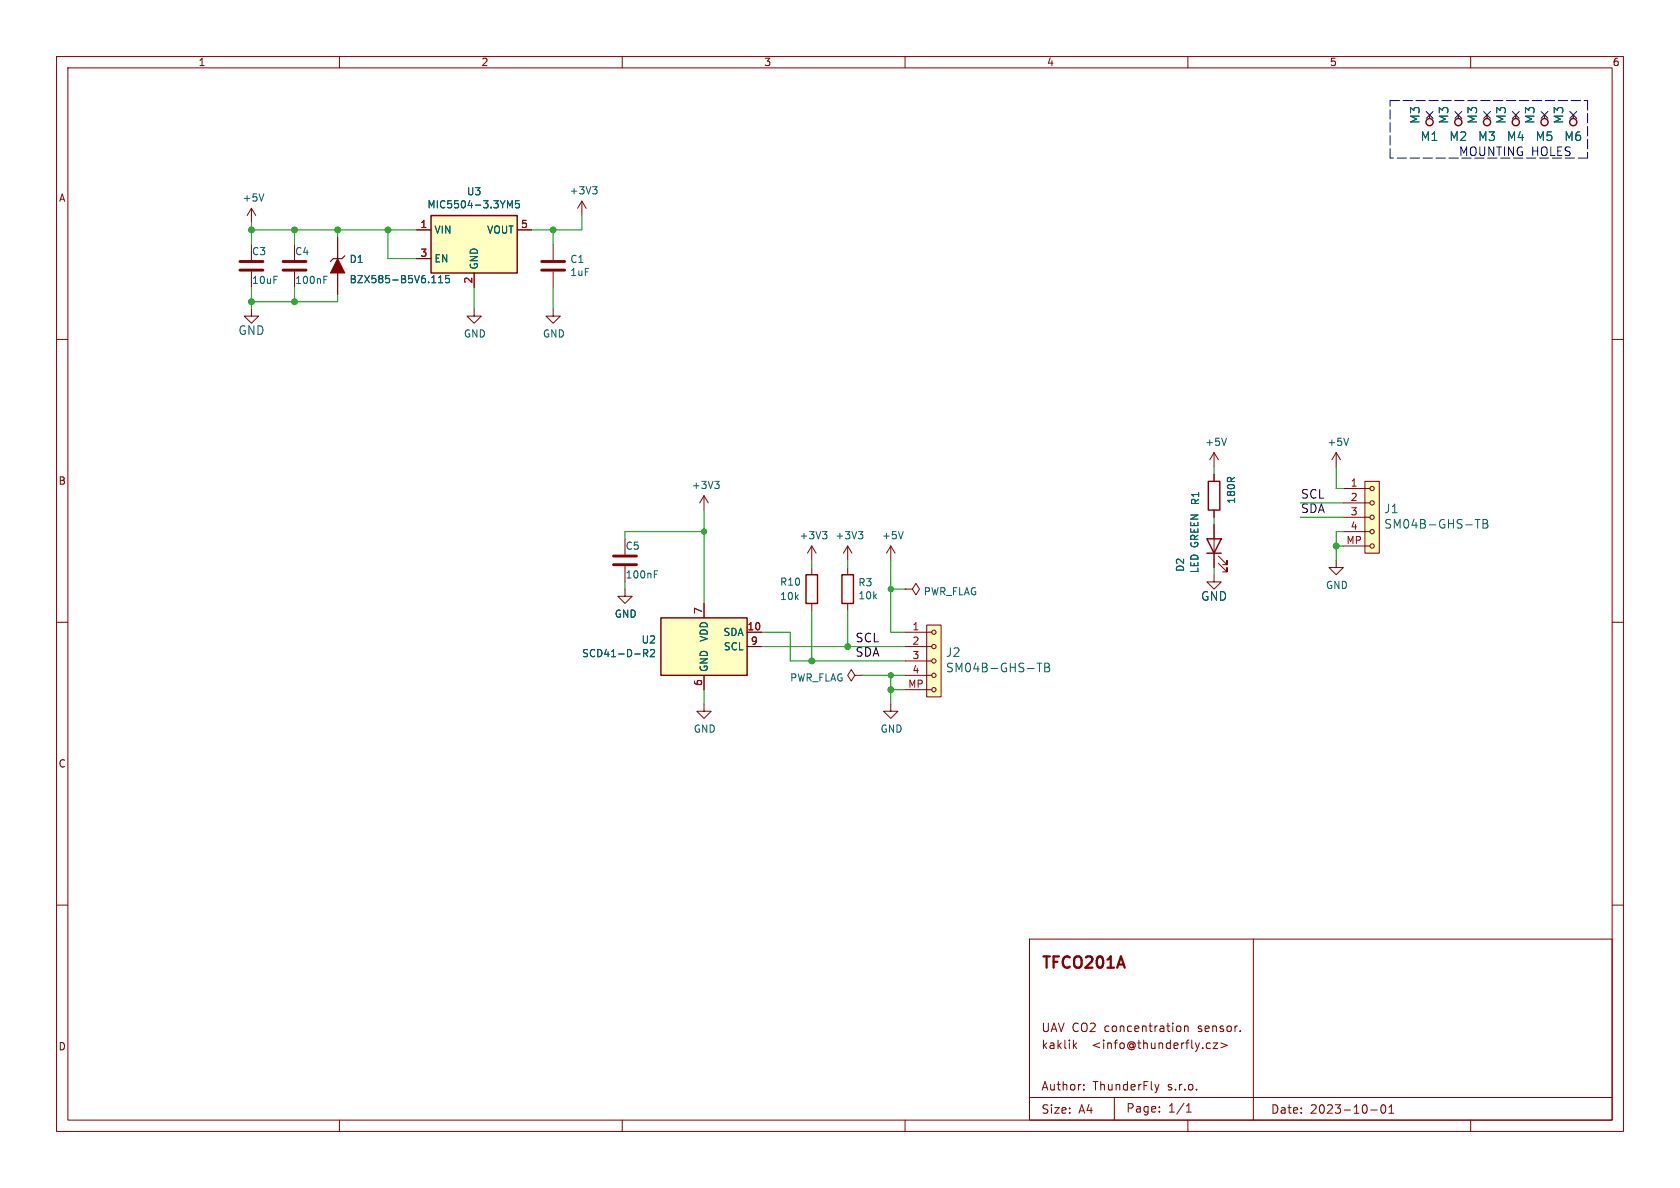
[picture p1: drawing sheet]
<svg xmlns="http://www.w3.org/2000/svg" width="297mm" height="210mm" viewBox="0 0 297 210" stroke-linecap="round" stroke-linejoin="round" font-family="sans-serif">
<g fill="none" stroke="#840000" stroke-width=".18">
<path d="M10 10h277v190h-277zM12 12h273v186h-273zM60 10v2M110 10v2M160 10v2M210 10v2M260 10v2M10 60h2M44.4 54.6v1.3h1.3l-1.3 1.3-1.2-1.3h1.2M285 60h2M10 110h2M149.9 100.3v1.3"/>
<path d="M149.9 106.7v1.3M285 110h2M10 160h2M285 160h2M182 166h103v32h-103zM221.6 166v32M60 198v2M110 198v2M160 198v2M182 194h103M189.9 184.8l.4 .6M190.3 184.4l-.5 .5"/>
<path d="M191.6 192.6v.1M191.6 191.8v.1M197 194v4M204.2 191.7l.3 1M204.5 192.7l-.1 .4M204.9 191.7l-.4 1M205 196.5v.1M205 195.7v.1M208.3 181.4h.3l.2 .2-.1 .6-.4 .2M209.4 181.5l.2-.1h.4v1M209.4 181.4v1M209.7 196.6h.9"/>
<path d="M209.7 195.5l.5-.4v1.5M210 198v2M213.4 185.3h.6M213.4 184.4h.6M214.5 184.4h.8l-.8 1h.8M215.8 184.4l1.2 .4-1.2 .4M219.3 182.2v.2M242.3 196.2h1.2M244.3 195.4l.2-.1a.81 .81 0 0 1 .6 .6 .81 .81 0 0 1-.3 .8l-.2 .1a.81 .81 0 0 1-.3-1.4zM245.5 196.8h.9M245.5 195.7l.5-.4v1.5M260 198v2"/>
</g>
<path d="M148.8 101.6h2.1v5.1h-2.1z" fill="none" stroke="#840000" stroke-width=".25"/>
<path d="M76.2 38.1h15.2v10.2h-15.2z" fill="#ffffc2"/>
<path d="M76.2 38.1h15.2v10.2h-15.2z" fill="none" stroke="#840000" stroke-width=".25"/>
<g fill="none" stroke="#840000" stroke-width=".18">
<path d="M44.4 36.8l-.7 1.3M44.4 36.8v2.6M44.4 36.8l.8 1.3M102.9 35.6l-.8 1.2M102.9 35.6v2.5M102.9 35.6l.7 1.2M52.1 43.2v2.8M52.1 48v2.8M59.7 41.9v3.8M59.7 48.3v3.8M73.7 40.6h2.5M73.7 45.7h2.5"/>
<path d="M83.8 54.6v1.3h1.3l-1.3 1.3-1.3-1.3h1.3M83.8 48.3v2.5M91.4 40.6h2.6M97.8 54.6v1.3h1.3l-1.3 1.3-1.3-1.3h1.3M110.5 104.1v1.3h1.3l-1.3 1.3-1.3-1.3h1.3M151.1 119.4l-.6-1-.6 1 .6 1 .6-1h1.3M152.4 119.4h.1M124.5 124.5v1.2h1.2l-1.2 1.3-1.3-1.3h1.3"/>
</g>
<path d="M46.6 34.3l-.4 1.3M89.7 35.5l.4 .9 .5-.9v1.2M91.8 35.5h-.6l-.1 .6 .2-.1h.4l.1 .2v.4l-.2 .1-.5-.1M104.8 33h.7l-.4 .5M105.3 33.5l.2 .2v.3l-.2 .3M57.3 49.4h.4M57.3 48.8h.6M76.3 50h.7M77.5 50h.8M77.5 49.1l.4-.4v1.3M79.4 48.7h-.6l-.1 .6 .2-.1 .4 .1 .2 .1-.1 .5-.2 .1-.5-.1" fill="none" stroke="#006464" stroke-width=".18"/>
<path d="M50 47.8h4.1M50 46.2h4.1" fill="none" stroke="#840000" stroke-width=".51"/>
<path d="M61 45.2l-.5 .5h-1.6l-.5 .5" fill="none" stroke="#840000" stroke-width=".2"/>
<path d="M59.7 45.7l1.3 2.6h-2.6z" fill="#840000" stroke="#840000" stroke-width=".18"/>
<path d="M116.8 109.2h15.3v10.2h-15.3z" fill="#ffffc2"/>
<path d="M116.8 109.2h15.3v10.2h-15.3zM142.5 101.6h2v5.1h-2z" fill="none" stroke="#840000" stroke-width=".25"/>
<g fill="none" stroke="#840000" stroke-width=".18">
<path d="M97.8 43.2v2.8M97.8 48v2.8M110.5 95.3v2.7M124.5 87.6v2.6M124.5 87.6l-.8 1.3M124.5 87.6l.7 1.3M143.5 96.5l-.8 1.3M143.5 96.5v2.6M143.5 96.5l.8 1.3M149.9 96.5l-.8 1.3M149.9 96.5v2.6M149.9 96.5l.7 1.3"/>
<path d="M157.5 96.5l-.8 1.3M157.5 96.5v2.6M157.5 96.5l.7 1.3M110.5 100.1v2.8M124.5 106.7v2.5M124.5 119.4v2.5M132.1 111.8h2.5M132.1 114.3h2.5M143.5 100.3v1.3M143.5 106.7v1.3M160 104.1h1.3l.6-1 .7 1-.7 1.1-.6-1.1M160 104.1h.1"/>
<path d="M157.5 124.5v1.2h1.2l-1.2 1.3-1.3-1.3h1.3"/>
</g>
<path d="M126.4 85.1h.7l-.4 .5M126.9 85.6l.2 .2v.3l-.2 .3M145.4 94h.8l-.4 .5M145.9 94.5l.3 .2v.3l-.3 .2M151.8 94h.7l-.4 .5M152.3 94.5l.2 .2v.3l-.2 .2M159.7 94l-.4 1.2M113.8 115.5l.6-.1 .1-.2v-.3l-.7-.1v1.3M114.1 115.5l.4 .6M115 114.9l.5-.1 .2 .4-.8 .9h.8M115.7 101.5h.4M115.7 100.9h.6" fill="none" stroke="#006464" stroke-width=".18"/>
<path d="M95.8 47.8h4M95.8 46.2h4M108.5 99.8h4M108.5 98.3h4" fill="none" stroke="#840000" stroke-width=".51"/>
<path d="M163.8 110.5h2.6v12.7h-2.6z" fill="#ffffc2"/>
<g fill="none" stroke="#840000" stroke-width=".18">
<path d="M252.7 20.3v.7M257.8 20.3v.7M262.9 20.3v.7M268 20.3v.7M273 20.3v.7M278.1 20.3v.7M44.4 43.2v2.8M44.4 48v2.8M214.6 80l-.7 1.3M214.6 80v2.6M214.6 83.8v1.3M214.6 90.2v1.2"/>
<path d="M214.6 92.7v7.6M214.6 80l.8 1.3M215.4 99.6l1.5 1.5v-.8v.8h-.7M215.4 98.3l1.5 1.5v-.7v.7h-.7M236.2 99.1v1.2h1.3l-1.3 1.3-1.3-1.3h1.3M236.2 80l-.7 1.3M236.2 80v2.6M236.2 80l.8 1.3M160 119.4h4.7M160 116.8h4.7M160 114.3h4.7M160 111.8h4.7"/>
<path d="M163.8 110.5h2.6v12.7h-2.6zM214.6 101.6v1.3h1.3l-1.3 1.2-1.2-1.2h1.2M160 121.9h4.7"/>
<circle cx="165.1" cy="119.4" r=".38"/>
<circle cx="165.1" cy="114.3" r=".38"/>
<circle cx="165.1" cy="111.8" r=".38"/>
<circle cx="165.1" cy="116.8" r=".38"/>
<circle cx="165.1" cy="121.9" r=".38"/>
</g>
<path d="M216.8 77.5l-.4 1.2M238.4 77.5l-.4 1.2M183.3 117.2h.9M183.8 117.2v1.6M184.7 117.2h.5l.2 .2 .1 .3-.3 .3a.41 .41 0 0 1 .4 .3 .41 .41 0 0 1-.3 .5h-.6zM184.7 118h.5" fill="none" stroke="#006464" stroke-width=".18"/>
<g fill="none" stroke="#840000" stroke-width=".25">
<path d="M213.4 95.3h2.5l-1.3 2.5zM213.4 97.8h2.5M213.6 85.1h2v5.1h-2z"/>
<circle cx="252.7" cy="21.6" r=".63"/>
<circle cx="257.8" cy="21.6" r=".63"/>
<circle cx="262.9" cy="21.6" r=".63"/>
<circle cx="268" cy="21.6" r=".63"/>
<circle cx="273" cy="21.6" r=".63"/>
<circle cx="278.1" cy="21.6" r=".63"/>
</g>
<path d="M42.4 47.8h4.1M42.4 46.2h4.1" fill="none" stroke="#840000" stroke-width=".51"/>
<path d="M241.3 85.1h2.5v12.7h-2.5z" fill="#ffffc2"/>
<g fill="none" stroke="#840000" stroke-width=".18">
<path d="M252.7 20.3v.7M257.8 20.3v.7M262.9 20.3v.7M268 20.3v.7M273 20.3v.7M278.1 20.3v.7M59.7 41.9v3.8M59.7 48.3v3.8M73.7 40.6h2.5M73.7 45.7h2.5M83.8 48.3v2.5M91.4 40.6h2.6"/>
<path d="M214.6 83.8v1.3M214.6 90.2v1.2M214.6 92.7v2.6M214.6 97.8v2.5M237.5 96.5h4.7M237.5 94h4.7M237.5 91.4h4.7M237.5 88.9h4.7M237.5 86.4h4.7M241.3 85.1h2.5v12.7h-2.5zM124.5 106.7v2.5M124.5 119.4v2.5"/>
<path d="M132.1 111.8h2.5M132.1 114.3h2.5"/>
<circle cx="242.6" cy="91.4" r=".38"/>
<circle cx="242.6" cy="88.9" r=".38"/>
<circle cx="242.6" cy="96.5" r=".38"/>
<circle cx="242.6" cy="94" r=".38"/>
<circle cx="242.6" cy="86.4" r=".38"/>
</g>
<g fill="none" stroke="#006464" stroke-width=".18">
<path d="M89.7 35.5l.4 .9 .5-.9v1.2M91.8 35.5h-.6l-.1 .6 .2-.1h.4l.1 .2v.4l-.2 .1-.5-.1M76.3 50h.7M77.5 50h.8M77.5 49.1l.4-.4v1.3M79.4 48.7h-.6l-.1 .6 .2-.1 .4 .1 .2 .1-.1 .5-.2 .1-.5-.1M260.8 91.8h.9M261.2 91.8v1.6M262.2 91.8h.5l.2 .2 .1 .3-.3 .3a.41 .41 0 0 1 .4 .3 .41 .41 0 0 1-.3 .5h-.6zM262.2 92.6h.5M113.8 115.5l.6-.1 .1-.2v-.3l-.7-.1v1.3M114.1 115.5l.4 .6"/>
<path d="M115 114.9l.5-.1 .2 .4-.8 .9h.8"/>
</g>
<path d="M245.7 17.8h35M280.7 17.8v10.1M245.7 27.9v-10.1M280.7 27.9h-35" fill="none" stroke="#0000c2" stroke-width=".18" stroke-dasharray="1.7 .6"/>
<g fill="none" stroke="#009600" stroke-width=".18">
<path d="M44.4 39.4v3.8M102.9 38.1v2.5h-8.9M44.4 50.8v3.8M44.4 40.6h29.3M52.1 40.6v2.6M52.1 50.8v2.5M59.7 52.1v1.2h-15.3M59.7 40.6v1.3M68.6 40.6v5.1h5.1M83.8 50.8v3.8M97.8 40.6v2.6M97.8 50.8v3.8"/>
<path d="M124.5 94h-14v1.3M124.5 90.2v16.5M143.5 99.1v1.2M149.9 99.1v1.2M157.5 99.1v12.7h2.5M214.6 82.6v1.2M214.6 91.4v1.3M229.9 91.4h7.6M229.9 88.9h7.6M236.2 82.6v3.8h1.3M236.2 96.5h1.3M237.5 94h-1.3v5.1"/>
<path d="M110.5 102.9v1.2M134.6 111.8h5.1v5h20.3M134.6 114.3h25.4M143.5 108v8.8M149.9 108v6.3M152.4 119.4h7.6M157.5 119.4v5.1M157.5 104.1h2.5M214.6 100.3v1.3M124.5 121.9v2.6M157.5 121.9h2.5"/>
</g>
<path d="M252.1 19.7l1.2 1.2M253.3 19.7l-1.2 1.2M257.2 19.7l1.2 1.2M258.4 19.7l-1.2 1.2M262.3 19.7l1.2 1.2M263.5 19.7l-1.2 1.2M267.4 19.7l1.2 1.2M268.6 19.7l-1.2 1.2M272.4 19.7l1.3 1.2M273.7 19.7l-1.3 1.2M277.5 19.7l1.2 1.2M278.7 19.7l-1.2 1.2" fill="none" stroke="#000084" stroke-width=".18"/>
<g fill="#009600" stroke="#009600" stroke-width=".18">
<circle cx="44.5" cy="53.3" r=".51"/>
<circle cx="52.1" cy="53.3" r=".51"/>
<circle cx="59.7" cy="40.6" r=".51"/>
<circle cx="68.6" cy="40.6" r=".51"/>
<circle cx="97.8" cy="40.6" r=".51"/>
<circle cx="44.5" cy="40.6" r=".51"/>
<circle cx="52.1" cy="40.6" r=".51"/>
<circle cx="157.5" cy="119.4" r=".46"/>
<circle cx="143.5" cy="116.8" r=".51"/>
<circle cx="124.5" cy="94" r=".46"/>
<circle cx="157.5" cy="121.9" r=".51"/>
<circle cx="157.5" cy="104.1" r=".46"/>
<circle cx="149.9" cy="114.3" r=".51"/>
<circle cx="236.2" cy="96.5" r=".51"/>
</g>
<text font-size="2.8" fill="#840000" x="184" y="171.8">TFCO201A</text>
<g font-size="2.1" fill="#006464">
<text x="251.2" y="22" transform="rotate(-90 251.2 22)">M3</text>
<text x="256.3" y="22" transform="rotate(-90 256.3 22)">M3</text>
<text x="261.3" y="22" transform="rotate(-90 261.3 22)">M3</text>
<text x="266.4" y="22" transform="rotate(-90 266.4 22)">M3</text>
<text x="271.5" y="22" transform="rotate(-90 271.5 22)">M3</text>
<text x="276.6" y="22" transform="rotate(-90 276.6 22)">M3</text>
<text x="251.1" y="25.1">M1</text>
<text x="256.1" y="25.1">M2</text>
<text x="261.2" y="25.1">M3</text>
<text x="266.3" y="25.1">M4</text>
<text x="271.4" y="25.1">M5</text>
<text x="276.5" y="25.1">M6</text>
<text x="42.1" y="59.4">GND</text>
<text x="244.6" y="90.9">J1</text>
<text x="244.6" y="93.6">SM04B-GHS-TB</text>
<text x="212.2" y="106.4">GND</text>
<text x="167.1" y="116.3">J2</text>
<text x="167.1" y="119">SM04B-GHS-TB</text>
</g>
<text font-size="2.1" fill="#0000c2" x="257.8" y="27.7">MOUNTING HOLES</text>
<g font-size="2.1" fill="#0f0f0f">
<text x="229.9" y="88.3">SCL</text>
<text x="229.9" y="90.8">SDA</text>
<text x="151.1" y="113.7">SCL</text>
<text x="151.1" y="116.2">SDA</text>
</g>
<g font-size="2.1" fill="#840000">
<text x="184" y="182.7">UAV CO2</text>
<text x="184" y="185.7">kaklik</text>
<text x="193.1" y="185.7">&lt;info@thunderfly.cz&gt;</text>
<text x="195.3" y="182.7">concentration</text>
<text x="211.9" y="182.7">sensor.</text>
<text x="184" y="193">Author:</text>
<text x="184" y="197.1">Size:</text>
<text x="190.7" y="197.1">A4</text>
<text x="193.2" y="193">ThunderFly</text>
<text x="199" y="196.9">Page:</text>
<text x="206.5" y="193">s.r.o.</text>
<text x="206.5" y="196.9">1/1</text>
<text x="224.6" y="197.1">Date:</text>
<text x="231.6" y="197.1">2023-10-01</text>
</g>
<g font-size="1.8" fill="#840000">
<text x="35" y="11.9">1</text>
<text x="85" y="11.9">2</text>
<text x="135" y="11.9">3</text>
<text x="185" y="11.9">4</text>
<text x="235" y="11.9">5</text>
<text x="285" y="11.9">6</text>
<text x="10.3" y="35.9">A</text>
<text x="10.3" y="85.9">B</text>
<text x="10.3" y="135.9">C</text>
<text x="10.3" y="185.9">D</text>
</g>
<g font-size="1.8" fill="#006464">
<text x="42.8" y="35.8">+5V</text>
<text x="82.4" y="34.7">U3</text>
<text x="100.6" y="34.6">+3V3</text>
<text x="75.5" y="37">MIC5504-3.3YM5</text>
<text x="76.7" y="41.5">VIN</text>
<text x="86" y="41.5">VOUT</text>
<text x="44.5" y="45.3">C3</text>
<text x="52.1" y="45.3">C4</text>
<text x="61.7" y="46.7">D1</text>
<text x="76.7" y="46.6">EN</text>
<text x="84.7" y="47.8" transform="rotate(-90 84.7 47.8)">GND</text>
<text x="100.7" y="46.7">C1</text>
<text x="44.5" y="50.4">10uF</text>
<text x="52.1" y="50.4">100nF</text>
<text x="61.7" y="50.3">BZX585-B5V6.115</text>
<text x="100.7" y="49">1uF</text>
<text x="81.9" y="59.9">GND</text>
<text x="95.9" y="59.9">GND</text>
<text x="213" y="79">+5V</text>
<text x="234.6" y="79">+5V</text>
<text x="122.2" y="86.6">+3V3</text>
<text x="218.5" y="89.2" transform="rotate(-90 218.5 89.2)">180R</text>
<text x="141.2" y="95.5">+3V3</text>
<text x="147.6" y="95.5">+3V3</text>
<text x="155.8" y="95.5">+5V</text>
<text x="110.5" y="97.4">C5</text>
<text x="209.5" y="101.2" transform="rotate(-90 209.5 101.2)">D2</text>
<text x="212.1" y="101.4" transform="rotate(-90 212.1 101.4)">LED GREEN R1</text>
<text x="110.5" y="102.5">100nF</text>
<text x="137.8" y="106.3">10k</text>
<text x="137.8" y="103.7">R10</text>
<text x="151.6" y="103.8">R3</text>
<text x="151.6" y="106.1">10k</text>
<text x="163.2" y="105.4">PWR_FLAG</text>
<text x="234.3" y="104.3">GND</text>
<text x="108.6" y="109.4">GND</text>
<text x="113.3" y="114">U2</text>
<text x="125.3" y="113.6" transform="rotate(-90 125.3 113.6)">VDD</text>
<text x="127.8" y="112.6">SDA</text>
<text x="102.8" y="116.4">SCD41-D-R2</text>
<text x="125.3" y="118.9" transform="rotate(-90 125.3 118.9)">GND</text>
<text x="127.9" y="115.2">SCL</text>
<text x="139.6" y="120.7">PWR_FLAG</text>
<text x="122.6" y="129.7">GND</text>
<text x="155.6" y="129.7">GND</text>
</g>
<g font-size="1.8" fill="#a90000">
<text x="74.2" y="40.4">1</text>
<text x="92" y="40.4">5</text>
<text x="74.2" y="45.5">3</text>
<text x="83.6" y="50.2" transform="rotate(-90 83.6 50.2)">2</text>
<text x="238.7" y="86.1">1</text>
<text x="238.7" y="88.6">2</text>
<text x="238.7" y="91.2">3</text>
<text x="238.7" y="93.7">4</text>
<text x="237.9" y="96.3">MP</text>
<text x="124.2" y="108.7" transform="rotate(-90 124.2 108.7)">7</text>
<text x="132" y="111.5">10</text>
<text x="161.2" y="111.5">1</text>
<text x="132.6" y="114">9</text>
<text x="161.2" y="114">2</text>
<text x="161.2" y="116.6">3</text>
<text x="161.2" y="119.1">4</text>
<text x="124.2" y="121.4" transform="rotate(-90 124.2 121.4)">6</text>
<text x="160.5" y="121.7">MP</text>
</g>
</svg>
